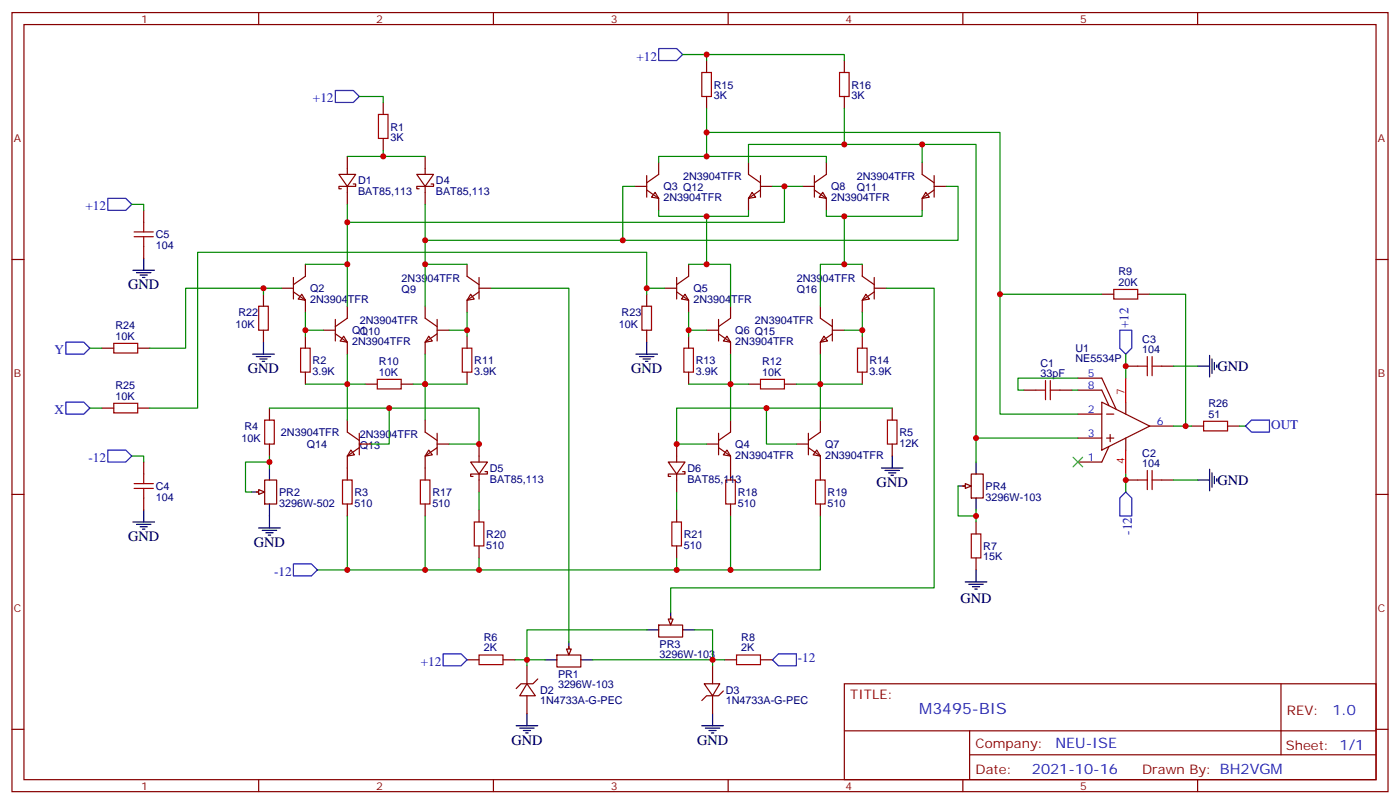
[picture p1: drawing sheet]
<svg xmlns="http://www.w3.org/2000/svg" width="412mm" height="237mm" viewBox="0 0 412 237" stroke-linecap="round" stroke-linejoin="round" font-family="sans-serif">
<g fill="none" stroke="#870000" stroke-width=".35">
<path d="M3.5 3.7h405.4v229.3h-405.4zM7.1 7.2h398.2v222.3h-398.2zM76.2 3.7v3.5M145.3 3.7v3.5M214.5 3.7v3.5M283.6 3.7v3.5M352.8 3.7v3.5M112.9 30.2v3.5M99.8 51.3h5l-2.5 3.6zM102.3 46v5.3M102.3 54.9v5.2M104.1 54.2h.7v.7h-5v.7h.7"/>
<path d="M112.9 40.7v3.6M3.5 76.4h3.6M405.3 76.4h3.6M90 99v3.5M95.2 97.2h3.6M98.8 98.2l3.5 2.5v3.5M98.8 94v6.4M101.2 99l1.1 1.7-2.1-.3zM102.3 90.1v3.6l-3.5 2.4M90 109.5v3.6M301.6 114.8h3.6M312.2 114.8h3.5"/>
<path d="M317.5 114.8h7.1l2.1 4.6M317.5 111.3h7.1l4.2 9.2M324.6 118.4l14.1 7-14.1 7.1zM331.6 118.4v3.5M79.4 120.1v3.5M79.4 130.7v3.5M102.3 137.8v3.5M262.8 120.1v3.5M262.8 130.7v3.5M317.5 121.9h7.1M317.5 128.9h7.1M326 121.9h2.1"/>
<path d="M326 128.9h2.1M326.7 131.4l-2.1 4.6h-7.1M327 127.9v2.1M331.6 128.9v3.6M338.7 125.4h7M3.5 145.5h3.6M102.3 148.3v3.6M405.3 145.5h3.6M137.6 194.2h3.5M148.2 194.2h3.5M155.2 196v5.3M158.4 199.8l-1.4 1.5h-3.5l-1.5 1.4"/>
<path d="M164 192.8h7.1v3.5h-7.1zM167.6 190.3v1.8M3.5 214.7h3.6M155.2 201.3l2.5 3.5h-4.6zM155.2 204.8v5.3M248.7 201.3h156.6v28.2h-156.6zM248.7 215.1h156.5M285.6 215.1v14.1M377.3 201.3v20.9M405.3 214.7h3.6M76.2 229.5v3.5M145.3 229.5v3.5"/>
<path d="M214.5 229.5v3.5M283.6 229.5v3.5M285.6 222.2h119.6M352.8 229.5v3.5"/>
</g>
<path d="M111.5 33.7h2.8v7h-2.8zM88.5 102.5h2.9v7h-2.9zM305.2 114.8h2.8M308 112v5.7M309.4 114.8h2.8M309.4 112v5.7M78 123.6h2.8v7.1h-2.8zM261.4 123.6h2.8v7.1h-2.8zM100.9 141.3h2.8v7h-2.8zM141.1 192.8h7.1v2.8h-7.1z" fill="none" stroke="#a10000" stroke-width=".35"/>
<path d="M31.7 58.4h5.3l1.8 1.7-1.8 1.8h-5.3zM31.7 132.5h5.3l1.8 1.7-1.8 1.8h-5.3z" fill="none" stroke="#00f" stroke-width=".35"/>
<path d="M39.2 153.6h6.3M40.2 154.3h4.2M41.3 155h2.1M42 155.8h.7M42.3 150.1v3.5M160.5 194.2h3.5M167.6 188.9v3.5M171.1 194.2h3.5" fill="none" stroke="#000" stroke-width=".35"/>
<path d="M331.6 111.3v7.1M331.6 132.5v7" fill="none" stroke="#f00" stroke-width=".35"/>
<path d="M166.9 191h1.4l-.7 1.8z" fill="#f0f0f0" stroke="#870000" stroke-width=".35"/>
<path d="M79.4 137.8v3.5M74.1 144.8h3.5M79.4 148.3v3.6" fill="none" stroke="#000" stroke-width=".35"/>
<path d="M75.5 144.8h1.8M78 141.3h3.5v7h-3.5z" fill="none" stroke="#870000" stroke-width=".35"/>
<path d="M76.2 144.1l1.8 .7-1.8 .7z" fill="#f0f0f0" stroke="#870000" stroke-width=".35"/>
<path d="M286.1 157.2h2.8v7h-2.8z" fill="none" stroke="#a10000" stroke-width=".35"/>
<path d="M287.5 153.6v3.6M287.5 164.2v3.5M194 184h7.1v3.5h-7.1zM197.6 181.5v1.8" fill="none" stroke="#870000" stroke-width=".35"/>
<path d="M190.5 185.4h3.5M197.6 180.1v3.5M201.1 185.4h3.5" fill="none" stroke="#000" stroke-width=".35"/>
<path d="M196.8 182.2h1.5l-.7 1.8z" fill="#f0f0f0" stroke="#870000" stroke-width=".35"/>
<path d="M287.5 136v3.5M282.2 143.1h3.6M287.5 146.6v3.5" fill="none" stroke="#000" stroke-width=".35"/>
<path d="M286.1 139.5h3.5v7.1h-3.5zM283.6 143.1h1.8" fill="none" stroke="#870000" stroke-width=".35"/>
<path d="M284.3 142.3l1.8 .8-1.8 .7z" fill="#f0f0f0" stroke="#870000" stroke-width=".35"/>
<g fill="none" stroke="#870000" stroke-width=".35">
<path d="M208.1 17.8v3.5M248.7 17.8v3.5M208.1 28.4v3.5M248.7 28.4v3.5M122.8 51.3h4.9l-2.5 3.6zM125.2 46v5.3M125.2 54.9v5.2M127 54.2h.7v.7h-4.9v.7h.7M187 54.9h3.5M190.5 55.9l3.5 2.5v3.5M190.5 51.7v6.3M193 56.6l1 1.8-2.1-.4z"/>
<path d="M194 47.8v3.5l-3.5 2.5M220.5 47.8v3.5l3.5 2.5M221.5 56.6l1.1 1.4-2.1 .4zM224 54.9h3.5M224 55.9l-3.5 2.5v3.5M224 51.7v6.3M236.4 54.9h3.5M239.9 55.9l3.5 2.5v3.5M239.9 51.7v6.3M242.4 56.6l1 1.8-2.1-.4zM243.4 47.8v3.5l-3.5 2.5M271.6 47.8v3.5l3.6 2.5"/>
<path d="M272.7 56.6l1.1 1.4-2.2 .4zM275.2 54.9h3.5M275.2 55.9l-3.6 2.5v3.5M275.2 51.7v6.3M42.3 61.9v3.5M42.3 72.5v3.5M90 77.8v3.5l-3.6 2.5M137.6 77.8v3.5l3.5 2.5M202.8 77.8v3.5l-3.5 2.5M254 77.8v3.5l3.5 2.5M77.6 86.6v3.5M77.6 97.2v3.5"/>
<path d="M82.9 84.8h3.5M86.4 85.9l3.6 2.5v3.5M86.4 81.7v6.3M88.9 86.6l1.1 1.8-2.2-.4zM125.2 90.1v3.6l3.6 2.4M126.3 99l1.1 1.4-2.2 .3zM128.8 97.2h3.5M128.8 98.2l-3.6 2.5v3.5M128.8 94v6.4M137.6 99v3.5M138.6 86.6l1.1 1.4-2.1 .4zM141.1 84.8h3.5"/>
<path d="M141.1 85.9l-3.5 2.5v3.5M141.1 81.7v6.3M190.5 86.6v3.5M190.5 97.2v3.5M195.8 84.8h3.5M199.3 85.9l3.5 2.5v3.5M199.3 81.7v6.3M201.8 86.6l1 1.8-2.1-.4zM202.8 99v3.5M208.1 97.2h3.6M211.7 98.2l3.5 2.5v3.5M211.7 94v6.4"/>
<path d="M214.1 99l1.1 1.7-2.1-.3zM215.2 90.1v3.6l-3.5 2.4M241.7 90.1v3.6l3.5 2.4M242.7 99l1.1 1.4-2.1 .3zM245.2 97.2h3.5M245.2 98.2l-3.5 2.5v3.5M245.2 94v6.4M254 99v3.5M255.1 86.6l1 1.4-2.1 .4zM257.5 84.8h3.6M257.5 85.9l-3.5 2.5v3.5M257.5 81.7v6.3"/>
<path d="M324.6 86.6h3.5M335.1 86.6h3.6M30 102.5h3.5M40.6 102.5h3.5M107.6 113.1h3.5M118.2 113.1h3.5M137.6 109.5v3.6M202.8 109.5v3.6M220.5 113.1h3.5M231.1 113.1h3.5M254 109.5v3.6M331.6 107.8h3.5"/>
<path d="M342.2 107.8h3.5M30 120.1h3.5M40.6 120.1h3.5M42.3 136v3.5M102.3 123.6v3.6l3.5 2.4M103.4 132.5l1 1.4-2.1 .3zM105.8 130.7h3.6M105.8 131.8l-3.5 2.4v3.6M105.8 127.5v6.4M125.2 123.6v3.6l3.6 2.4M126.3 132.5l1.1 1.4-2.2 .3zM128.8 130.7h3.5"/>
<path d="M128.8 131.8l-3.6 2.4v7.1M128.8 127.5v6.4M138.6 136h5l-2.5 3.5zM141.1 130.7v5.3M141.1 139.5v5.3M142.9 138.8h.7v.7h-5v.7h.7M196.8 136h5l-2.5 3.5zM199.3 130.7v5.3M199.3 139.5v5.3M201.1 138.8h.7v.7h-5v.7h.8M208.1 130.7h3.6M211.7 131.8l3.5 2.4v7.1"/>
<path d="M211.7 127.5v6.4M214.1 132.5l1.1 1.7-2.1-.3zM215.2 123.6v3.6l-3.5 2.4M234.6 130.7h3.5M238.1 131.8l3.6 2.4v7.1M238.1 127.5v6.4M240.6 132.5l1.1 1.7-2.2-.3zM241.7 123.6v3.6l-3.6 2.4M351 125.4h3.5M361.6 125.4h3.5M42.3 146.6v3.5M125.2 148.3v3.6"/>
<path d="M141.1 150.1v3.5M199.3 150.1v3.5M215.2 148.3v3.6M241.7 148.3v3.6M331.6 141.3h3.5M342.2 141.3h3.5M141.1 160.7v3.5M199.3 160.7v3.5M209.9 196v5.3M213.4 194.2h3.6M224 194.2h3.5M207.4 201.3h4.6l-2.1 3.5z"/>
<path d="M209.9 204.8v5.3M213.1 203.4l-1.4 1.4h-3.6l-1.4 1.4"/>
</g>
<g fill="none" stroke="#a10000" stroke-width=".35">
<path d="M206.7 21.3h2.8v7.1h-2.8zM247.3 21.3h2.8v7.1h-2.8zM39.5 69.7h5.7M39.5 68.3h5.7M42.3 65.4v2.9M42.3 69.7v2.8M76.2 90.1h2.8v7.1h-2.8zM189.1 90.1h2.8v7.1h-2.8zM328.1 85.2h7v2.8h-7zM33.5 101.1h7.1v2.8h-7.1zM33.5 118.7h7.1v2.8h-7.1zM111.1 111.7h7.1v2.8h-7.1z"/>
<path d="M136.2 102.5h2.8v7h-2.8zM201.4 102.5h2.9v7h-2.9zM224 111.7h7.1v2.8h-7.1zM252.6 102.5h2.8v7h-2.8zM335.1 107.8h2.9M338 105v5.6M339.4 105v5.6M339.4 107.8h2.8M42.3 139.5v2.8M338 138.5v5.6M339.4 138.5v5.6M354.5 124h7.1v2.8h-7.1z"/>
<path d="M39.5 143.8h5.7M39.5 142.3h5.7M42.3 143.8v2.8M123.8 141.3h2.8v7h-2.8zM139.7 153.6h2.8v7.1h-2.8zM197.9 153.6h2.8v7.1h-2.8zM213.8 141.3h2.8v7h-2.8zM240.2 141.3h2.9v7h-2.9zM335.1 141.3h2.9M339.4 141.3h2.8M217 192.8h7v2.8h-7z"/>
</g>
<g fill="none" stroke="#008700" stroke-width=".35">
<path d="M201.1 16.1h7v1.7M208.1 16.1h40.6v1.7M105.8 28.4h7.1v1.8M208.1 39h86.5v47.6M208.1 31.9v14.1M248.7 31.9v10.6M102.3 46h22.9M112.9 44.3v1.7M187 54.9h-3.6v15.8h98.8v-15.8h-3.5M194 47.8v-1.8h49.4v1.8M220.5 47.8v-5.3h51.1v5.3M227.5 54.9h8.9"/>
<path d="M231.1 54.9v10.5h-128.8M271.6 42.5h15.9v86.4h30M38.8 60.1h3.5v1.8M90 77.8h12.3v12.3M102.3 60.1v17.7M125.2 60.1v17.7M125.2 70.7h58.2M137.6 77.8h-12.4v12.3M194 61.9v1.8h26.5v-1.8M202.8 77.8h12.4v12.3M208.1 63.7v14.1M243.4 61.9v1.8h28.2v-1.8"/>
<path d="M248.7 63.7v14.1M254 77.8h-12.3v12.3M77.6 84.8v1.8M82.9 84.8h-28.2v17.7h-10.6M90 91.9v5.3h5.2M90 97.2v1.8M137.6 91.9v5.3h-5.3M137.6 97.2v1.8M144.6 84.8h23v104.1M190.5 86.6v-12.3h-132.3v45.8h-14.1M190.5 84.8h5.3M202.8 91.9v5.3h5.3"/>
<path d="M202.8 97.2v1.8M254 91.9v5.3h-5.3M254 97.2v1.8M261.1 84.8h14.1v88.2h-77.6v7.1M324.6 86.6h-30v35.3h22.9M338.7 86.6h10.5v38.8h-3.5M26.5 102.5h3.5M102.3 104.2v8.9h-12.3M107.6 113.1h-5.3v10.5M125.2 104.2v8.9h-3.5M137.6 113.1h-12.4v10.5M202.8 113.1h17.7"/>
<path d="M215.2 104.2v19.4M234.6 113.1h19.4M241.7 104.2v19.4M315.7 114.8h1.8M317.5 111.3h-17.6v3.5h1.7M331.6 104.2v7.1M345.7 107.8h7.1M26.5 120.1h3.5M38.8 134.2h3.5v1.8M79.4 136h-7.1v8.8h1.8M79.4 134.2v3.6M79.4 120.1h35.3"/>
<path d="M109.4 130.7h5.3v-10.6h26.4v10.6h-8.8M208.1 130.7h-8.8v-10.6h26.5v10.6h8.8M225.8 120.1h37M287.5 128.9v7.1M331.6 139.5v5.3M349.2 125.4h1.8M365.1 125.4h1.8M102.3 151.9v15.8M125.2 151.9v15.8M141.1 144.8v5.3M199.3 144.8v5.3M215.2 151.9v15.8"/>
<path d="M241.7 151.9v15.8h-148.2M282.2 143.1v8.8h5.3v1.7M287.5 150.1v1.8M345.7 141.3h7.1M141.1 164.2v3.5M199.3 164.2v3.5M151.7 194.2h8.8M174.6 194.2h38.8M190.5 185.4h-35.3v10.6M204.6 185.4h5.3v10.6"/>
</g>
<g fill="none" stroke="#000" stroke-width=".35">
<path d="M39.2 79.6h6.3M42.3 76v3.6M40.2 80.3h4.2M41.3 81h2.1M42 81.7h.7M74.4 104.2h6.4M75.5 105h4.2M76.6 105.7h2.1M77.3 106.4h.7M77.6 100.7v3.5M187.3 104.2h6.4M188.4 105h4.2"/>
<path d="M189.4 105.7h2.2M190.1 106.4h.8M190.5 100.7v3.5M352.8 107.8h3.5M356.3 104.6v6.3M357 105.7v4.2M357.7 106.7v2.1M358.4 107.4v.7M259.6 137.8h6.4M260.7 138.5h4.2M261.8 139.2h2.1M262.5 139.9h.7"/>
<path d="M262.8 134.2v3.6M356.3 138.1v6.4M357 139.2v4.2M76.2 155.4h6.3M77.3 156.1h4.2M78.3 156.8h2.1M79 157.5h.7M79.4 151.9v3.5M352.8 141.3h3.5M357.7 140.2v2.1M358.4 140.9v.7M284.3 171.3h6.4"/>
<path d="M285.4 172h4.2M286.5 172.7h2.1M287.2 173.4h.7M287.5 167.7v3.6M152 213.6h6.4M153.1 214.3h4.2M154.2 215h2.1M154.9 215.7h.7M155.2 210.1v3.5M206.7 213.6h6.4M207.8 214.3h4.2M208.8 215h2.2"/>
<path d="M209.5 215.7h.8M209.9 210.1v3.5"/>
</g>
<path d="M194 14.3h5.3l1.8 1.8-1.8 1.7h-5.3zM98.8 26.6h5.3l1.7 1.8-1.7 1.8h-5.3zM329.8 97.2h3.6v5.3l-1.8 1.7-1.8-1.7zM19.4 100.7h5.3l1.8 1.8-1.8 1.7h-5.3zM19.4 118.4h5.3l1.8 1.7-1.8 1.8h-5.3zM366.9 125.4l1.8-1.8h5.2v3.6h-5.2zM329.8 146.6l1.8-1.8 1.8 1.8v5.3h-3.6zM86.4 166h5.3l1.8 1.7-1.8 1.8h-5.3zM130.5 192.4h5.3l1.8 1.8-1.8 1.8h-5.3zM227.5 194.2l1.8-1.8h5.3v3.6h-5.3z" fill="none" stroke="#00f" stroke-width=".35"/>
<path d="M316.1 134.6l2.8 2.8M318.9 134.6l-2.8 2.8" fill="none" stroke="#3c3" stroke-width=".35"/>
<g fill="#c00">
<circle cx="287.5" cy="151.9" r=".88"/>
<circle cx="155.2" cy="194.2" r=".88"/>
<circle cx="209.9" cy="194.2" r=".88"/>
<circle cx="331.6" cy="107.8" r=".88"/>
<circle cx="331.6" cy="141.3" r=".88"/>
<circle cx="79.4" cy="136" r=".88"/>
<circle cx="90" cy="97.2" r=".88"/>
<circle cx="102.3" cy="113.1" r=".88"/>
<circle cx="125.2" cy="113.1" r=".88"/>
<circle cx="102.3" cy="77.8" r=".88"/>
<circle cx="202.8" cy="97.2" r=".88"/>
<circle cx="254" cy="97.2" r=".88"/>
<circle cx="215.2" cy="113.1" r=".88"/>
<circle cx="241.7" cy="113.1" r=".88"/>
<circle cx="208.1" cy="63.7" r=".88"/>
<circle cx="208.1" cy="77.8" r=".88"/>
<circle cx="248.7" cy="63.7" r=".88"/>
<circle cx="248.7" cy="77.8" r=".88"/>
<circle cx="208.1" cy="16.1" r=".88"/>
<circle cx="208.1" cy="46" r=".88"/>
<circle cx="199.3" cy="130.7" r=".88"/>
<circle cx="225.8" cy="120.1" r=".88"/>
<circle cx="114.7" cy="120.1" r=".88"/>
<circle cx="102.3" cy="65.4" r=".88"/>
<circle cx="231.1" cy="54.9" r=".88"/>
<circle cx="183.4" cy="70.7" r=".88"/>
<circle cx="77.6" cy="84.8" r=".88"/>
<circle cx="190.5" cy="84.8" r=".88"/>
<circle cx="271.6" cy="42.5" r=".88"/>
<circle cx="294.6" cy="86.6" r=".88"/>
<circle cx="208.1" cy="39" r=".88"/>
<circle cx="287.5" cy="128.9" r=".88"/>
<circle cx="215.2" cy="167.7" r=".88"/>
<circle cx="199.3" cy="167.7" r=".88"/>
<circle cx="102.3" cy="167.7" r=".88"/>
<circle cx="125.2" cy="167.7" r=".88"/>
<circle cx="141.1" cy="167.7" r=".88"/>
<circle cx="141.1" cy="130.7" r=".88"/>
<circle cx="349.3" cy="125.4" r=".88"/>
<circle cx="125.2" cy="70.7" r=".88"/>
<circle cx="125.2" cy="77.8" r=".88"/>
<circle cx="137.6" cy="97.2" r=".88"/>
<circle cx="112.9" cy="46" r=".88"/>
<circle cx="248.7" cy="42.5" r=".88"/>
</g>
<text font-size="4.6" fill="#00f" x="270.8" y="210.3">M3495-BIS</text>
<g font-size="4.2">
<text x="37.7" y="85.2">GND</text>
<text x="73" y="109.9">GND</text>
<text x="185.9" y="109.9">GND</text>
<text x="358.6" y="109.2">GND</text>
<text x="258.2" y="143.4">GND</text>
<text x="358.6" y="142.8">GND</text>
<text x="37.7" y="159.3">GND</text>
<text x="74.8" y="161">GND</text>
<text x="282.9" y="177.4">GND</text>
<text x="150.6" y="219.3">GND</text>
<text x="205.3" y="219.3">GND</text>
</g>
<g font-size="4.2" fill="#00f">
<text x="392.5" y="210.5">1.0</text>
<text x="310.9" y="220.1">NEU-ISE</text>
<text x="304" y="227.9">2021-10-16</text>
</g>
<g font-size="3.9" fill="#00f">
<text x="187.4" y="17.8">+12</text>
<text x="92.2" y="30.2">+12</text>
<text x="25.2" y="61.9">+12</text>
<text x="332.4" y="96.7" transform="rotate(-90 332.4 96.7)">+12</text>
<text x="16.1" y="104.2">Y</text>
<text x="16.1" y="121.9">X</text>
<text x="374.5" y="126.2">OUT</text>
<text x="26.1" y="136">-12</text>
<text x="333.4" y="157.4" transform="rotate(-90 333.4 157.4)">-12</text>
<text x="80.7" y="169.5">-12</text>
<text x="123.9" y="196">+12</text>
<text x="235" y="195">-12</text>
</g>
<g font-size="3.9" fill="#800">
<text x="250.5" y="205.8">TITLE:</text>
<text x="379.1" y="210.5">REV:</text>
<text x="287.4" y="220">Company:</text>
<text x="378.7" y="220.7">Sheet: 1/1</text>
<text x="287.4" y="227.7">Date:</text>
<text x="336.4" y="227.8">Drawn By: BH2VGM</text>
</g>
<g font-size="3.2" fill="#800">
<text x="41.6" y="6.7">1</text>
<text x="110.8" y="6.7">2</text>
<text x="179.9" y="6.7">3</text>
<text x="249.1" y="6.7">4</text>
<text x="318.2" y="6.7">5</text>
<text x="4.1" y="41.8">A</text>
<text x="405.9" y="41.8">A</text>
<text x="4.1" y="110.9">B</text>
<text x="405.9" y="110.9">B</text>
<text x="4.1" y="180.1">C</text>
<text x="405.9" y="180.1">C</text>
<text x="41.6" y="232.5">1</text>
<text x="110.8" y="232.5">2</text>
<text x="179.9" y="232.5">3</text>
<text x="249.1" y="232.5">4</text>
<text x="318.2" y="232.5">5</text>
</g>
<g font-size="3.2" fill="#000080">
<text x="210.3" y="29.2">3K</text>
<text x="210.3" y="26.1">R15</text>
<text x="250.8" y="29.2">3K</text>
<text x="250.8" y="26.1">R16</text>
<text x="115" y="41.5">3K</text>
<text x="115" y="38.4">R1</text>
<text x="201.2" y="53">2N3904TFR</text>
<text x="252.4" y="53">2N3904TFR</text>
<text x="105.5" y="57.4">BAT85,113</text>
<text x="105.5" y="54.3">D1</text>
<text x="128.4" y="57.4">BAT85,113</text>
<text x="128.4" y="54.3">D4</text>
<text x="195.4" y="59.2">2N3904TFR</text>
<text x="195.4" y="56">Q3 Q12</text>
<text x="244.8" y="59.2">2N3904TFR</text>
<text x="244.8" y="56">Q8</text>
<text x="252.4" y="56.2">Q11</text>
<text x="45.9" y="70.2">C5</text>
<text x="45.9" y="73.3">104</text>
<text x="118.3" y="83">2N3904TFR</text>
<text x="234.7" y="83">2N3904TFR</text>
<text x="329.5" y="80.9">R9</text>
<text x="91.4" y="89.2">2N3904TFR</text>
<text x="91.4" y="86">Q2</text>
<text x="118.3" y="86.2">Q9</text>
<text x="204.3" y="89.2">2N3904TFR</text>
<text x="204.3" y="86">Q5</text>
<text x="234.7" y="86.2">Q16</text>
<text x="329.5" y="84.1">20K</text>
<text x="70.2" y="93">R22</text>
<text x="106" y="95.3">2N3904TFR</text>
<text x="183.1" y="93">R23</text>
<text x="222.4" y="95.3">2N3904TFR</text>
<text x="34" y="100">10K</text>
<text x="34" y="96.8">R24</text>
<text x="69.4" y="96.6">10K</text>
<text x="103.7" y="101.5">2N3904TFR</text>
<text x="103.7" y="98.3">Q1</text>
<text x="106" y="98.5">Q10</text>
<text x="182.3" y="96.6">10K</text>
<text x="216.6" y="101.5">2N3904TFR</text>
<text x="216.6" y="98.3">Q6 Q15</text>
<text x="336.5" y="100.9">C3</text>
<text x="92.1" y="107.2">R2</text>
<text x="111.6" y="107.4">R10</text>
<text x="139.7" y="107.2">R11</text>
<text x="205" y="107.2">R13</text>
<text x="224.5" y="107.4">R12</text>
<text x="256.1" y="107.2">R14</text>
<text x="306.5" y="107.9">C1</text>
<text x="316.8" y="106.5">NE5534P</text>
<text x="316.8" y="103.5">U1</text>
<text x="336.5" y="103.9">104</text>
<text x="92.1" y="110.4">3.9K</text>
<text x="111.6" y="110.6">10K</text>
<text x="139.7" y="110.4">3.9K</text>
<text x="205" y="110.4">3.9K</text>
<text x="224.5" y="110.6">10K</text>
<text x="256.1" y="110.4">3.9K</text>
<text x="306.5" y="110.9">33pF</text>
<text x="34" y="117.7">10K</text>
<text x="34" y="114.4">R25</text>
<text x="355.9" y="119.7">R26</text>
<text x="355.9" y="122.9">51</text>
<text x="71.1" y="130.1">10K</text>
<text x="72" y="126.6">R4</text>
<text x="82.8" y="128.3">2N3904TFR</text>
<text x="90.4" y="131.9">Q14</text>
<text x="106" y="128.8">2N3904TFR</text>
<text x="216.6" y="131.8">Q4</text>
<text x="243.1" y="131.8">Q7</text>
<text x="264.9" y="131.5">12K</text>
<text x="264.9" y="128.4">R5</text>
<text x="106" y="132">Q13</text>
<text x="216.6" y="135.1">2N3904TFR</text>
<text x="243.1" y="135.1">2N3904TFR</text>
<text x="336.5" y="137.4">104</text>
<text x="336.5" y="134.4">C2</text>
<text x="144.3" y="142">BAT85,113</text>
<text x="144.3" y="139">D5</text>
<text x="202.5" y="142">BAT85,113</text>
<text x="202.5" y="139">D6</text>
<text x="45.9" y="147.3">104</text>
<text x="45.9" y="144.3">C4</text>
<text x="82.2" y="149.1">3296W-502</text>
<text x="82.2" y="146.1">PR2</text>
<text x="104.4" y="149.1">510</text>
<text x="104.4" y="146">R3</text>
<text x="127.4" y="149.1">510</text>
<text x="127.4" y="146">R17</text>
<text x="217.3" y="149.1">510</text>
<text x="217.3" y="146">R18</text>
<text x="243.8" y="149.1">510</text>
<text x="243.8" y="146">R19</text>
<text x="290.3" y="147.3">3296W-103</text>
<text x="290.3" y="144.3">PR4</text>
<text x="143.2" y="161.4">510</text>
<text x="143.2" y="158.4">R20</text>
<text x="201.4" y="161.4">510</text>
<text x="201.4" y="158.4">R21</text>
<text x="289.6" y="161.9">R7</text>
<text x="289.6" y="165">15K</text>
<text x="142.5" y="191.7">2K</text>
<text x="142.5" y="188.5">R6</text>
<text x="194.3" y="190.6">PR3</text>
<text x="218.4" y="191.7">2K</text>
<text x="218.4" y="188.5">R8</text>
<text x="194.3" y="193.6">3296W-103</text>
<text x="164.4" y="202.5">3296W-103</text>
<text x="164.4" y="199.4">PR1</text>
<text x="159.1" y="207.3">1N4733A-G-PEC</text>
<text x="159.1" y="204.2">D2</text>
<text x="213.8" y="207.3">1N4733A-G-PEC</text>
<text x="213.8" y="204.2">D3</text>
</g>
<g font-size="3.2" fill="#00f">
<text x="320.4" y="110.9">5</text>
<text x="320.4" y="114.5">8</text>
<text x="320.4" y="121.5">2</text>
<text x="340.8" y="125.1">6</text>
<text x="320.4" y="128.6">3</text>
<text x="320.4" y="135.6">1</text>
</g>
<g font-size="3.2" fill="#f00">
<text x="331.3" y="116.2" transform="rotate(-90 331.3 116.2)">7</text>
<text x="331.3" y="136.6" transform="rotate(-90 331.3 136.6)">4</text>
</g>
</svg>
